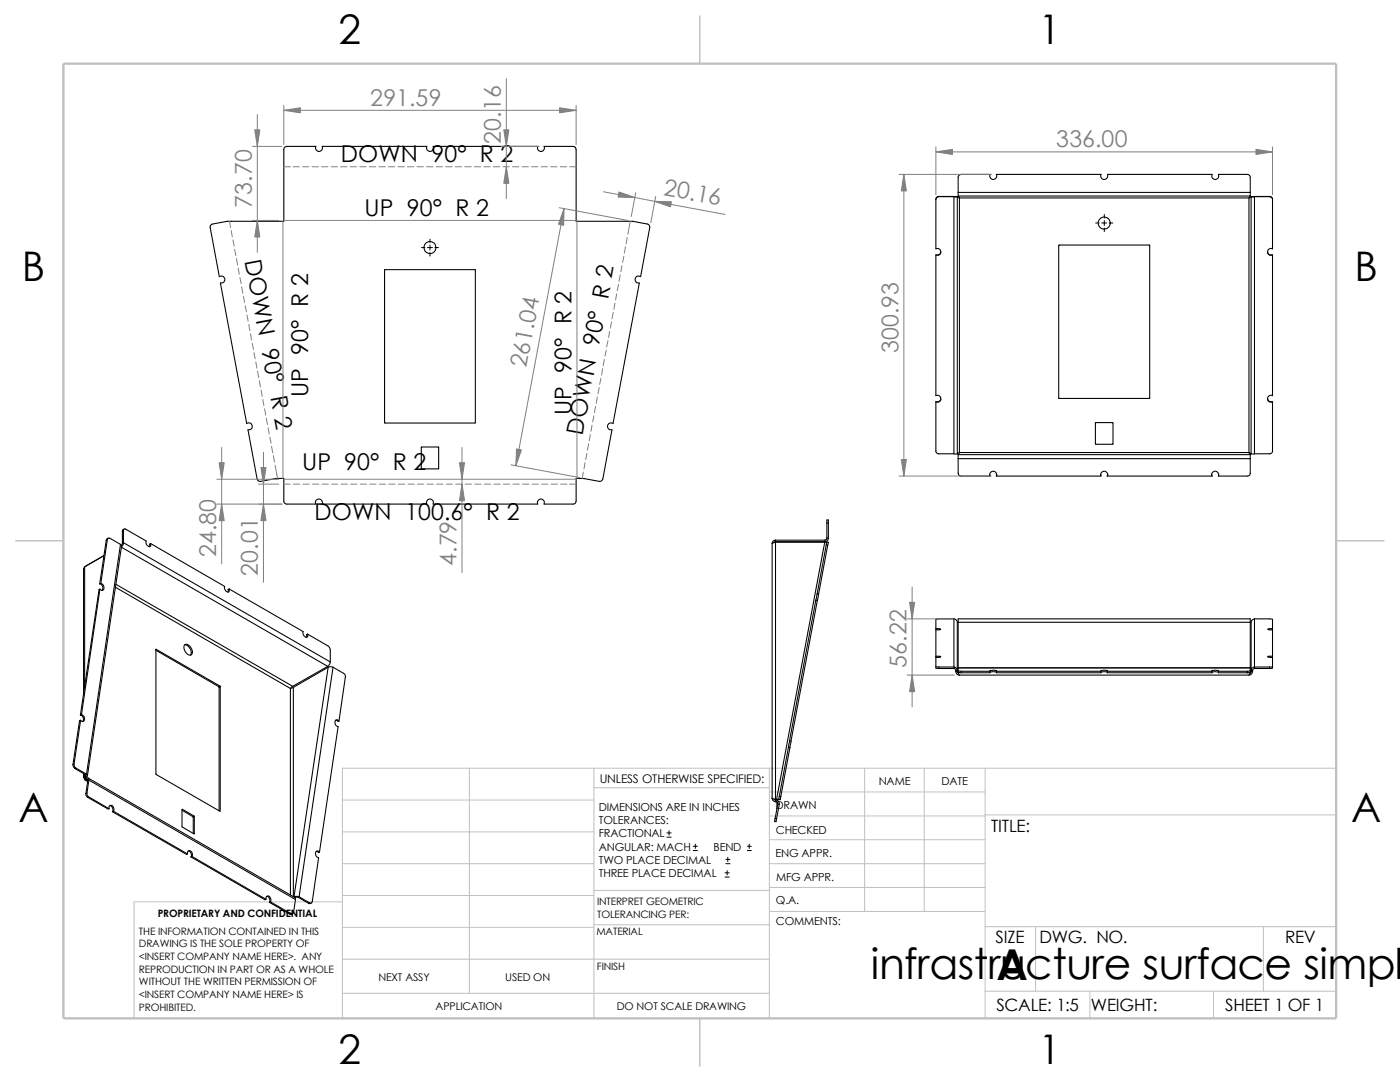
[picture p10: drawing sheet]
<svg xmlns="http://www.w3.org/2000/svg" width="279mm" height="216mm" viewBox="0 0 279 216" stroke-linecap="round" stroke-linejoin="round" font-family="sans-serif">
<g fill="none" stroke="#c0c0c0" stroke-width=".2">
<path d="M68.3 159.6h50.2M93.7 153.3v44.9M118.5 157.2h35M118.5 153.3v49.9M153.5 158h43.1M153.5 153.3v49.9M172.6 153.3v28.6M184.4 153.3v28.6M196.6 153.3v49.9M266.7 153.3h-198.4v49.9M68.3 180h-41.5v23.2M68.3 172.3h50.2"/>
<path d="M68.3 166h50.2M68.3 178.7h50.2M118.5 177.7h35.1M153.5 177.1h43.1M153.5 172.3h43.1M153.5 162.8h43.1M153.5 167.6h43.1M196.6 162.6h70.1M68.3 191.4h85.2M68.3 185h50.2M68.3 198.2h85.2M118.5 184.5h35.1"/>
<path d="M153.6 181.9h43M196.6 184.9h70.1M196.6 197.8h70.1M206.7 184.9v12.9M217.5 197.8v5.4M242.2 197.8v5.4M252.1 184.9v12.9"/>
</g>
<path d="M139.7 3.2v9.5M3.1 107.9h9.6M266.7 107.9h9.5M139.7 203.2v9.5" fill="none" stroke="#c0c0c0" stroke-width=".21"/>
<path d="M12.7 12.7h254v190.5h-254z" fill="none" stroke="#c0c0c0" stroke-width=".47"/>
<g fill="none" stroke="#000" stroke-width=".21">
<path d="M56.8 29.4l.4-.2h5.8a.71 .71 0 0 0 .7 1 .71 .71 0 0 0 .6-1h20.9a.71 .71 0 0 0 .6 1 .71 .71 0 0 0 .6-1h20.9a.71 .71 0 0 0 .6 1 .71 .71 0 0 0 .7-1h5.7a.59 .59 0 0 1 .7 .6v14.4h11.2l3 .5a.6 .6 0 0 1 .5 .7l-1.9 9.8a.71 .71 0 0 0-1 .4 .71 .71 0 0 0 .8 .9l-5.3 28a.71 .71 0 0 0-1.1 .5 .71 .71 0 0 0 .9 .8l-1.8 9.7a.67 .67 0 0 1-.7 .6l-3-.6h-1.6v4.5a.58 .58 0 0 1-.7 .6h-5.7a.71 .71 0 0 0-.6-1 .71 .71 0 0 0-.7 1h-20.9a.71 .71 0 0 0-.6-1 .71 .71 0 0 0-.6 1h-20.9a.69 .69 0 0 0-.7-1 .69 .69 0 0 0-.6 1h-5.8a.58 .58 0 0 1-.6-.6v-4.5a15.6 15.6 0 0 0-4.7 .6l-.4-.2-.2-.4-1.8-9.7a.71 .71 0 0 0 .8-.9 .71 .71 0 0 0-1.1-.4l-5.2-28a.71 .71 0 0 0 .9-.8 .71 .71 0 0 0-1.1-.5l-1.8-9.8a.6 .6 0 0 1 .4-.7l3-.5h11.2v-14.5zM186.8 39.8v9.9a.68 .68 0 0 1 1 .6 .68 .68 0 0 1-1 .6v28.1a.68 .68 0 0 1 1 .6 .68 .68 0 0 1-1 .6v9.8a.58 .58 0 0 0 .6 .6h3M190.4 39.2h.7M190.4 39.2h-3a.58 .58 0 0 0-.6 .6M190.4 39.2v51.4M191.1 39.2h-3.7a.58 .58 0 0 0-.6 .6M191.1 39.2l.4 .3M191.1 39.2v51.4M191.2 38.4v-3a.65 .65 0 0 1 .6-.6h5.8a.7 .7 0 0 0 .6 1 .7 .7 0 0 0 .6-1h21a.71 .71 0 0 0 .6 1 .71 .71 0 0 0 .6-1h20.9a.71 .71 0 0 0 .6 1 .71 .71 0 0 0 .7-1h5.7a.65 .65 0 0 1 .6 .6v3M191.2 39.1l.3 .4M191.2 38.4h58.3M191.2 39.1h58.3"/>
<path d="M191.2 38.4v.7M191.5 39.5h57.8M191.5 39.5v50.8M249.3 39.5v50.8M249.5 38.4v.7M249.5 39.1l-.2 .4M249.7 39.2h3.7a.58 .58 0 0 1 .6 .6M249.7 39.2h.7M249.7 39.2l-.4 .3M249.7 39.2v51.4M250.4 39.2h3a.58 .58 0 0 1 .6 .6M250.4 39.2v51.4"/>
<path d="M254 39.8v9.9a.68 .68 0 0 0-1 .6 .68 .68 0 0 0 1 .6v28.1a.68 .68 0 0 0-1 .6 .68 .68 0 0 0 1 .6v9.8a.58 .58 0 0 1-.6 .6h-3M76.8 53.8h18.1v30.6h-18.1zM187.7 50.2l-.3 .6h-.6M211.3 49l18.1-.1v30.6h-18.1zM253 50.2l.3 .6h.7M187.7 79.5l-.3 .6h-.6M253 79.5l.3 .6h.7M84.1 89.2h3.4v4.4l-3.4-.1zM190.4 90.6h.7M191.2 91.5v2.9a.58 .58 0 0 0 .6 .6h5.8a.7 .7 0 0 1 .6-1 .7 .7 0 0 1 .6 1h20.9a.7 .7 0 0 1 .6-1 .7 .7 0 0 1 .7 1h20.9a.7 .7 0 0 1 .6-1 .7 .7 0 0 1 .7 1h5.7a.58 .58 0 0 0 .6-.6v-2.9M191.2 91.5h58.3M191.2 90.7h58.3"/>
<path d="M191.2 90.7v.8M191.5 90.3l-.3 .4M191.5 90.3l-.4 .3M191.5 90.3h57.8M197.5 94.7l.1 .3M198.9 94.7l-.1 .3M218.7 84.3h3.4v4.3h-3.4zM219.7 94.7v.3M221.1 94.7l-.1 .3M241.8 94.7l.1 .3M243.2 94.7v.3M249.3 90.3l.2 .4"/>
<path d="M249.3 90.3l.4 .3M249.5 90.7v.8M249.7 90.6h.7M16.9 113.1l-.2 .4v24.8M16.9 113.1v23.8M17.2 112.9l3.5-2-3.8 2.2M19.9 116.5a.85 .85 0 0 1 .5 1.3M19.9 117.6l-3.6 25M19.9 117.6h-.1l-3.8 25.1M20.1 116.5a.74 .74 0 0 1 .6 .5 .74 .74 0 0 1-.3 .8l-.5-.2M20.1 116.5h-.2M21.2 107.8l-1.3 8.7"/>
<path d="M21.4 107.7a.34 .34 0 0 1 .5-.3l2.1 1.2M21.4 107.7l-1.3 8.8M21.4 107.7l-.2 .1M21.6 107.4h-.2l-.2 .4M23 117.2l35 20.2M23.1 116.6l35.3 20.3M24 108.6l.2 .4M24 108.6l-6.7 45.9M24.2 109.2l41.2 23.8M24.3 109l-6.9 45.8M24.4 108.4l-.2 .5M24.4 106v2.4"/>
<path d="M24.6 108.3v.2l-.4 .6M24.6 105.8a.28 .28 0 0 1 .2-.2 .28 .28 0 0 1 .3 0l4.1 2.3a.74 .74 0 0 0 .1 .8 .74 .74 0 0 0 .8 .3v-.5M24.6 108.3l-.2 .1M24.6 108.3l41.3 23.8M24.6 105.8v2.5M24.6 105.8l-.2 .2M24.8 105.6l-.4 .4M30.1 108.5l14.7 8.5a.74 .74 0 0 0 .1 .8 .74 .74 0 0 0 .8 .2v-.5M30.1 108.5l-.3 .1v.5M45.7 117.5l14.8 8.5a.88 .88 0 0 0 .8 1.2l.1-.7M45.7 117.5l-.2 .1v.6M154.1 108.5v50.8"/>
<path d="M154.8 108.2l-.7 .3M154.8 108.1l-.4 .2M154.8 107.8a.64 .64 0 0 0-.7 .7M154.8 107.8v.3M154.8 108.2v51.3M154.8 108.2h9.8M154.8 108.1h9.8M154.8 107.8h9.8M162.8 119.8l-5.2 28M162.8 119.8h.3M163.1 118.5l-.3 1.3M163.1 118.5l.3 .1"/>
<path d="M163.1 119.8l-5.2 28.1M163.4 118.6l-.3 1.2M164.6 108.2l-9.6 51.3M164.6 107.8v.3M164.9 108.8h.3M164.9 108.8l-1.8 9.7M165 107.4l-.1 .3-.3 .1M165 108.2h.3l-.1 .6M165 108.2h-.4M165 104.4h.3M165 107.4h.3M165 104.4v3"/>
<path d="M165 104.4v-.6h.3v.6M165 108.2l-.1 .6M165.2 108.8l-1.8 9.8M165.3 104.4v3M165.3 107.4a.66 .66 0 0 1-.7 .7M31.1 129.6v24.9l12.8 7.4M31.1 129.8l12.6 7.2M31.2 129.6h-.1M31.2 129.6l12.7 7.3M36.8 128.7a1.08 1.08 0 0 1 1.5 .9l.1 .3a.6 .6 0 0 1-.3 .8 .6 .6 0 0 1-.8-.3 1.51 1.51 0 0 1-.5-1.7zM36.8 128.7a1.47 1.47 0 0 1 1.2 2M43.7 137v.2"/>
<path d="M43.7 137.2v24.6M43.9 136.9l-.2 .1M43.9 136.9v.1M43.9 137v24.8M43.9 137l-.2 .2M58 137.4v41.2M58.4 136.9l-.4 .5M58.5 137.2l-.5 .2M58.5 137.2v41.7M61.4 126.5l4.3 2.6 .2 .5v2.5M61.4 126.5l-.2 .2v.5M65.4 133l-7 3.9"/>
<path d="M65.5 133.1h1M65.5 133.1l-6.8 45.8M65.5 133.1l-7 4.1M65.9 132.1l-.1 .4-.4 .5M66.5 133.1l2.2 1.3 .3 .6-1.4 8.9M66.5 133.1l-6.8 45.8M186.8 133l.6 .1M186.8 130.9l.9 .1-.1 .1h-.8M186.8 125.4l.9 .2-.9 .1M187.4 133.1h3.1a.65 .65 0 0 1 .6 .7h-.3M187.4 133.1v.3M187.4 133.4h3"/>
<path d="M190.4 123.5a.72 .72 0 0 1 .7 .7v9.8M190.4 133.4l.4 .2v.2M190.4 123.5l-3.6 .1v9.7l.6 .1M190.4 123.5v9.9M190.8 134a.72 .72 0 0 0 .7 .7M190.8 134h.3M190.8 133.8v.2M191.1 134l.2 .4M191.2 124.2v10h.6M191.2 134.2l.3 .5M191.2 133.3h58.4M191.2 124.2h58.3"/>
<path d="M191.2 133.8l.6 .1M191.2 124.2v-.7h58.3v.7M191.5 134.7h57.8M191.8 133.9v.3M191.8 133.9h5.8M197.6 133.9v.3h-5.8M197.6 133.9a.7 .7 0 0 1 .9-.1h.3v.1M197.6 134.1h1.2M198.8 133.9v.3h20.9v-.3M198.8 133.9h20.9M219.7 133.9a.7 .7 0 0 1 1-.1l.4 .1h-.1M219.7 134.1h1.3"/>
<path d="M221 133.9v.3h20.9v-.3M221 133.9h20.9M241.9 133.9h-.1l.4-.1a.7 .7 0 0 1 1 .1M241.9 134.1h1.3M243.2 133.9v.3h5.7M243.2 133.9h5.7M248.9 133.9v.3M249.5 133.8l-.6 .1M249.5 124.2v10h-.6M249.5 134.2l-.2 .5M249.7 134l-.3 .4M249.7 134h.3"/>
<path d="M250 134l-.1 .2a.67 .67 0 0 1-.6 .5M250 133.8v.2M250.4 123.5h-.2a.65 .65 0 0 0-.5 .7v9.8M250.4 133.4l-.4 .2v.2M250.4 123.5l3.6 .1v9.7l-.6 .1M250.4 123.5v9.9M250.4 133.4h3M253.4 133.1h-3a.72 .72 0 0 0-.7 .7h.3M253.4 133.1v.3M254 133l-.6 .1M254 125.4l-1 .2 1 .1M254 130.9l-1 .1 .2 .1h.8"/>
<path d="M14.6 152.5v.5l.3 .3M14.8 152.5h-.2M14.8 152.5l.1 .5 .2 .2M14.9 153.3l2.2 1.3M15.1 153.2l2.2 1.3M15.1 153.2l-.2 .1M16 142.7a.8 .8 0 0 1 .5 1.3M16.1 143.7l-1.3 8.8M16.1 143.7l-.2 .1-1.3 8.7M16.3 142.6a.74 .74 0 0 1 .5 .6 .74 .74 0 0 1-.3 .8l-.4-.3M16.3 142.6l-.3 .1M16.7 154.3v.9"/>
<path d="M16.9 155l-.2 .2 .2 .2M16.9 155.4v.2l.3-.1M16.9 154.4v.6M16.9 155l.2 .1M16.9 155.6l.6 .4M17 154.9l-.1 .1M17 154.9l.2 .1M17.1 154.6v.2l-.1 .1M17.1 155.1l-.1 .1h.1M17.1 155.2v.2l.1-.1M17.1 154.6l-.1 .3M17.1 155.2l-.2 .2"/>
<path d="M17.1 155.1v.1M17.1 155.2l.1 .1M17.1 158.3v.4l.4 .4M17.2 155.5l.3 .2-.3-.2M17.2 155.3v.2M17.2 155.5h.2l.1 .2M17.2 155.5v-.2a.33 .33 0 0 1 .4 0 .33 .33 0 0 1 .1 .4M17.2 155l-.1 .1M17.3 154.5l.1 .3-.2 .2M17.3 154.5l-.2 .1M17.4 158.2v.4l.3 .4M17.4 158.2l-.3 .1"/>
<path d="M17.5 159.1l4 2.3h.3M17.5 155.7l-.4 2.6M17.6 155.2l41.2 23.9 .2 .4M17.7 159l4.1 2.4M17.7 159l-.2 .1M17.7 155.7l41.3 23.8M17.7 155.7l-.3 2.5M17.7 155.7h-.2M67 143.7l.6 .2M67.6 143.9a.45 .45 0 0 0-.6-.2 .45 .45 0 0 0-.2 .6l.2 .4 .5 .3-3.7 25.1M154.1 159.3l.7 .2M154.1 159.3a.72 .72 0 0 0 .7 .7v-.3l-.4-.3"/>
<path d="M154.8 159.5h.2M155 159.5h.7M155.4 159.5h-.4M155.4 159.5h.3M155.5 158.9l-.1 .6M155.5 158.9h.3M155.8 158.9l-.1 .6M157.4 149.1l-1.9 9.8M157.4 149.1h.2M157.6 147.8l-.2 1.3M157.6 147.8l.3 .1M157.6 149.1l-1.8 9.8"/>
<path d="M157.9 147.9l-.3 1.2M21.8 161.4a.48 .48 0 0 1 .2-.7 .48 .48 0 0 1 .6 .4v.8M21.9 160.7a.9 .9 0 0 1 .5 1.3M22.4 162l14.8 8.5 .2-.1M22.6 161.9l14.8 8.5M22.6 161.9l-.2 .1M36.3 161.5v3.5l2.4 1.4M36.3 161.7l2.2 1.2M36.4 161.5l2.3 1.3M37.4 170.4a.47 .47 0 0 1 .3-.7 .47 .47 0 0 1 .6 .4v.8M37.6 169.8a.84 .84 0 0 1 .5 1.2M38.1 171l14.8 8.5h.2"/>
<path d="M38.3 170.9l14.8 8.6M38.3 170.9l-.2 .1M38.5 162.9l.1 .2M38.6 163.1v3.2M38.7 162.8l-.2 .1M38.7 162.8l.1 .1M38.8 162.9v3.4M38.8 166.3l-.1 .1M38.8 162.9l-.2 .2M53.1 179.5a.47 .47 0 0 1 .3-.7 .47 .47 0 0 1 .6 .4v.8M53.3 178.9a.84 .84 0 0 1 .5 1.1M54 180l4.1 2.3"/>
<path d="M54 180h-.2M58.7 178.9h1M58.7 178.9l.2 .2 .6-.1M59 179.5l-.4 2.5a.36 .36 0 0 1-.5 .3M59.5 179l2.1 1.3M59.7 178.9l2.1 1.3M59.7 178.9l-.2 .1M63.1 169.9l.7 .2M63.8 170.1a.44 .44 0 0 0-.7-.2 .44 .44 0 0 0-.1 .6l.2 .4 .4 .3-1.3 8.7a.32 .32 0 0 1-.5 .3M154.7 163.3l-.1 .6 .3 .1 .1-.6M154.7 163.3l.3 .1M155.2 160.4a.38 .38 0 0 0-.4-.4v-.3a.72 .72 0 0 1 .7 .8"/>
<path d="M155.2 160.4l.3 .1M155.2 160.4l-.5 2.9M155.5 160.5l-.5 2.9M53.8 180l4.1 2.4M58.1 182.3l-.2 .1M58.3 182.4h-.4M61.8 180.2l-.2 .1M62.1 180.2l-.5 .1"/>
<circle cx="85.8" cy="49.4" r="1.2"/>
<circle cx="220.4" cy="44.5" r="1.21"/>
</g>
<g fill="none" stroke="#000" stroke-width=".2">
<path d="M84.1 49.4h.7M85.3 49.4h1M85.8 47.7v.7M85.8 48.9v1M85.8 50.4v.7M86.8 49.4h.7M218.7 44.5h.7M219.9 44.5h1M220.4 42.8v.7M220.4 44v1M220.4 45.5v.7M221.4 44.5h.7"/>
<path d="M133.1 167h.8M133.1 166.2h.8M133.5 165.8v.8M138.3 169.7h.9M138.3 168.9h.9M138.8 168.4v.9M144.7 175h.8M144.7 174.2h.8M144.9 172.3h.8M144.9 171.5h.8M145.1 173.7v.9M145.2 171.1v.8"/>
<path d="M149.1 169.7h.8M149.1 168.9h.8M149.5 168.4v.9"/>
</g>
<g fill="none" stroke="#808080" stroke-width=".2">
<path d="M101 15.7v23.9M50.4 29.2h5.9M51.4 22.9v27.4M56.6 22h58.4M56.6 21v7.8M56.6 33.3h1.3M58.5 33.3h1.2M60.4 33.3h1.2M62.3 33.3h1.2M64.2 33.3h1.2M66.1 33.3h1.3M68 33.3h1.3"/>
<path d="M69.9 33.3h1.3M71.8 33.3h1.3M73.7 33.3h1.3M75.6 33.3h1.3M77.5 33.3h1.3M79.4 33.3h1.3M81.3 33.3h1.3M83.2 33.3h1.3M85.1 33.3h1.3M87 33.3h1.3M88.9 33.3h1.3M90.8 33.3h1.3"/>
<path d="M92.8 33.3h1.2M94.7 33.3h1.2M96.6 33.3h1.2M98.5 33.3h1.2M100.1 29.2h7.5M100.4 33.3h1.2M102.3 33.3h1.2M104.2 33.3h1.3M106.1 33.3h1.3M108 33.3h1.3M109.9 33.3h1.3M111.8 33.3h1.3"/>
<path d="M113.7 33.3h1.3M115 21v7.8M120.4 38.3l24.3 4.5M126.9 38.4l-.9 4.8M130.9 39.2l-1 5.2M179.4 34.8h18.5M180.4 34.8v60.2M186.8 30.3h67.2M186.8 29.3v9.6M254 29.3v9.6M45.8 44.2l.2 1.2M46.1 46l.3 1.2"/>
<path d="M46.5 47.9l.2 1.2M46.8 49.7l.3 1.3M47.2 51.6l.2 1.3M47.5 53.5l.3 1.2M47.9 55.4l.2 1.2M48.2 57.2l.3 1.3M48.6 59.1l.2 1.3M50.4 44h5.2M56.5 44.2v51.3M56.6 44h58.4M111.6 41.4l13.7 2.6M112.6 41.6l-9.6 51.3"/>
<path d="M115.1 44.2v51.3M123.1 58.6l-.2 1.3M123.4 56.7l-.2 1.3M123.8 54.9l-.3 1.2M124.1 53l-.2 1.2M124.5 51.1l-.3 1.3M124.8 49.2l-.2 1.3M125.2 47.4l-.2 1.2M125.5 45.5l-.2 1.2M125.8 44.2l-.2 1.2M48.9 61l.3 1.2M49.3 62.9l.2 1.2"/>
<path d="M49.7 64.7l.2 1.3M50 66.6l.2 1.3M50.3 68.5l.3 1.2M50.7 70.4l.2 1.2M51.1 72.2l.2 1.2M51.4 74.1l.2 1.3M51.7 75.9l.3 1.3M52.1 77.9l.2 1.2M52.5 79.7l.2 1.2M119.2 79.2l-.2 1.3M119.6 77.3l-.3 1.3M119.9 75.5l-.2 1.2"/>
<path d="M120.3 73.6l-.2 1.2M120.6 71.7l-.2 1.3M121 69.8l-.3 1.3M121.3 68l-.2 1.2M121.7 66.1l-.2 1.3M122 64.2l-.2 1.3M122.4 62.4l-.3 1.2M122.7 60.5l-.2 1.2M43.3 95.6h12.3M44.2 89.3v23.2M51.6 96.6h4M52.6 90.3v25.9"/>
<path d="M52.8 81.6l.2 1.2M53.1 83.4l.3 1.3M53.5 85.3l.2 1.3M53.8 87.2l.3 1.2M54.2 89.1l.2 1.2M54.6 90.9l.2 1.3M54.9 92.8l.2 1.3M55.2 94.2l.2 1.2M56.6 95.6h58.4M56.6 96.6h1.3M58.5 96.6h1.3M60.5 96.6h1.2"/>
<path d="M62.4 96.6h1.2M64.3 96.6h1.2M66.2 96.6h1.2M68.1 96.6h1.2M70 96.6h1.2M71.9 96.6h1.3M73.8 96.6h1.3M75.7 96.6h1.3M77.6 96.6h1.3M79.5 96.6h1.3M81.4 96.6h1.3M83.3 96.6h1.3"/>
<path d="M85.2 96.6h1.3M87.1 96.6h1.3M89 96.6h1.3M90.9 96.6h1.3M92.2 89.3v25M92.8 96.6h1.3M94.7 96.6h1.3M96.6 96.6h1.3M98.6 96.6h1.2M100.5 96.6h1.2M102 92.8l13.7 2.5M102.4 96.6h1.2"/>
<path d="M104.3 96.6h1.2M106.2 96.6h1.2M108.1 96.6h1.2M110 96.6h1.3M111.9 96.6h1.3M113.7 96.6h1.3M116.4 94.2l-.2 1.3M116.8 92.3l-.3 1.3M117.1 90.5l-.2 1.2M117.5 88.6l-.3 1.2M117.8 86.7l-.2 1.3M118.2 84.8l-.3 1.3"/>
<path d="M118.5 83l-.2 1.2M118.9 81.1l-.3 1.2M179.4 95h18.4M43.3 100.6h13M182 117.1v24M181.1 123.5h9.1M181.1 134.7h9.4"/>
</g>
<g fill="#808080" stroke="#808080" stroke-width=".2">
<path d="M250.7 29.8l3.3 .5-3.3 .5z" fill-rule="evenodd"/>
<path d="M186.8 30.3l3.3-.5v1z" fill-rule="evenodd"/>
<path d="M180.4 34.8l.5 3.3h-1z" fill-rule="evenodd"/>
<path d="M179.9 91.7h1l-.5 3.3z" fill-rule="evenodd"/>
<path d="M181.5 120.2h1l-.5 3.3z" fill-rule="evenodd"/>
<path d="M182 134.7l.5 3.3h-1z" fill-rule="evenodd"/>
<path d="M123.5 38.3l3.2 1.1-3.3-.1z" fill-rule="evenodd"/>
<path d="M130.6 40.2l3.4 .1-.2 1z" fill-rule="evenodd"/>
<path d="M43.7 92.3h1l-.5 3.3z" fill-rule="evenodd"/>
<path d="M44.2 100.6l.5 3.3h-1z" fill-rule="evenodd"/>
<path d="M112.6 41.6l-.1 3.4-1-.3z" fill-rule="evenodd"/>
<path d="M103.1 89.6l1 .2-1.1 3.1z" fill-rule="evenodd"/>
<path d="M101 33.3l.6 3.3h-1.1z" fill-rule="evenodd"/>
<path d="M100.5 25.9h1.1l-.6 3.3z" fill-rule="evenodd"/>
<path d="M56.6 22l3.3-.5v1z" fill-rule="evenodd"/>
<path d="M111.7 21.5l3.3 .5-3.3 .5z" fill-rule="evenodd"/>
<path d="M91.7 92.3h1l-.5 3.3z" fill-rule="evenodd"/>
<path d="M92.2 96.6l.5 3.3h-1z" fill-rule="evenodd"/>
<path d="M52.1 93.3h1l-.5 3.3z" fill-rule="evenodd"/>
<path d="M52.6 100.6l.5 3.3h-1z" fill-rule="evenodd"/>
<path d="M50.8 25.9h1.1l-.5 3.3z" fill-rule="evenodd"/>
<path d="M51.4 44l.5 3.3h-1.1z" fill-rule="evenodd"/>
</g>
<g font-size="8.5">
<text x="173.8" y="195.3">infrastructure surface simple</text>
<text x="198.8" y="195.5">A</text>
</g>
<g font-size="8.1">
<text x="67.6" y="8.8">2</text>
<text x="207.3" y="8.8">1</text>
<text x="4.4" y="56.1">B</text>
<text x="270.3" y="56.1">B</text>
<text x="3.7" y="164.1">A</text>
<text x="269.6" y="164.1">A</text>
<text x="67.6" y="212.3">2</text>
<text x="207.3" y="212.3">1</text>
</g>
<g font-size="4.6" fill="#808080">
<text x="73.9" y="21.1">291.59</text>
<text x="100" y="28.6" transform="rotate(-90 100 28.6)">20.16</text>
<text x="210.8" y="29.4">336.00</text>
<text x="50.3" y="41.5" transform="rotate(-90 50.3 41.5)">73.70</text>
<text x="132.3" y="38.9" transform="rotate(10 132.3 38.9)">20.16</text>
<text x="179.3" y="70.5" transform="rotate(-90 179.3 70.5)">300.93</text>
<text x="105" y="73.5" transform="rotate(-79 105 73.5)">261.04</text>
<text x="43.1" y="111.2" transform="rotate(-90 43.1 111.2)">24.80</text>
<text x="91.1" y="113" transform="rotate(-90 91.1 113)">4.79</text>
<text x="51.5" y="114.9" transform="rotate(-90 51.5 114.9)">20.01</text>
<text x="180.9" y="133.2" transform="rotate(-90 180.9 133.2)">56.22</text>
</g>
<g font-size="4.6">
<text x="68" y="32.3">DOWN 90° R 2</text>
<text x="72.8" y="43.1">UP 90° R 2</text>
<text x="48.8" y="52" transform="rotate(79 48.8 52)">DOWN 90° R 2</text>
<text x="61.5" y="79.2" transform="rotate(-90 61.5 79.2)">UP 90° R 2</text>
<text x="114" y="82.8" transform="rotate(-90 114 82.8)">UP 90° R 2</text>
<text x="116.2" y="87" transform="rotate(-79 116.2 87)">DOWN 90° R 2</text>
<text x="60.3" y="93.8">UP 90° R 2</text>
<text x="62.7" y="103.8">DOWN 100.6° R 2</text>
</g>
<g font-size="3.4">
<text x="197.8" y="166">TITLE:</text>
<text x="198.7" y="188.1">SIZE</text>
<text x="207.5" y="188.1">DWG. NO.</text>
<text x="256.5" y="188.2">REV</text>
<text x="198.8" y="201.7">SCALE: 1:5</text>
<text x="217.7" y="201.8">WEIGHT:</text>
<text x="244.5" y="201.7">SHEET 1 OF 1</text>
</g>
<text font-size="2.4" x="119.7" y="156.2">UNLESS OTHERWISE SPECIFIED:</text>
<g font-size="2.2">
<text x="119.5" y="161.8">DIMENSIONS ARE IN INCHES</text>
<text x="154.8" y="161.5">DRAWN</text>
<text x="175.4" y="156.7">NAME</text>
<text x="187.9" y="156.7">DATE</text>
<text x="119.5" y="164.4">TOLERANCES:</text>
<text x="119.5" y="167.1">FRACTIONAL</text>
<text x="154.8" y="166.3">CHECKED</text>
<text x="119.5" y="172.4">TWO PLACE DECIMAL</text>
<text x="119.5" y="169.8">ANGULAR: MACH</text>
<text x="142.4" y="169.8">BEND</text>
<text x="154.8" y="171">ENG APPR.</text>
<text x="119.5" y="175">THREE PLACE DECIMAL</text>
<text x="154.9" y="175.7">MFG APPR.</text>
<text x="154.9" y="184.7">COMMENTS:</text>
<text x="154.9" y="180.5">Q.A.</text>
</g>
<g font-size="2.1">
<text x="75.5" y="195.7">NEXT ASSY</text>
<text x="100.8" y="195.7">USED ON</text>
<text x="86.9" y="201.5">APPLICATION</text>
<text x="123.1" y="201.6">DO NOT SCALE DRAWING</text>
</g>
<g font-size="2">
<text x="31.5" y="183">PROPRIETARY AND CONFIDENTIAL</text>
<text x="119.2" y="180.6">INTERPRET GEOMETRIC</text>
<text x="119.2" y="183.1">TOLERANCING PER:</text>
<text x="27.7" y="186.5">THE INFORMATION CONTAINED IN THIS</text>
<text x="27.7" y="189.1">DRAWING IS THE SOLE PROPERTY OF</text>
<text x="27.7" y="191.6">&lt;INSERT COMPANY NAME HERE&gt;. ANY</text>
<text x="119" y="186.6">MATERIAL</text>
<text x="27.7" y="194.1">REPRODUCTION IN PART OR AS A WHOLE</text>
<text x="27.7" y="196.6">WITHOUT THE WRITTEN PERMISSION OF</text>
<text x="119.1" y="193.5">FINISH</text>
<text x="27.7" y="199.1">&lt;INSERT COMPANY NAME HERE&gt; IS</text>
<text x="27.7" y="201.7">PROHIBITED.</text>
</g>
</svg>
